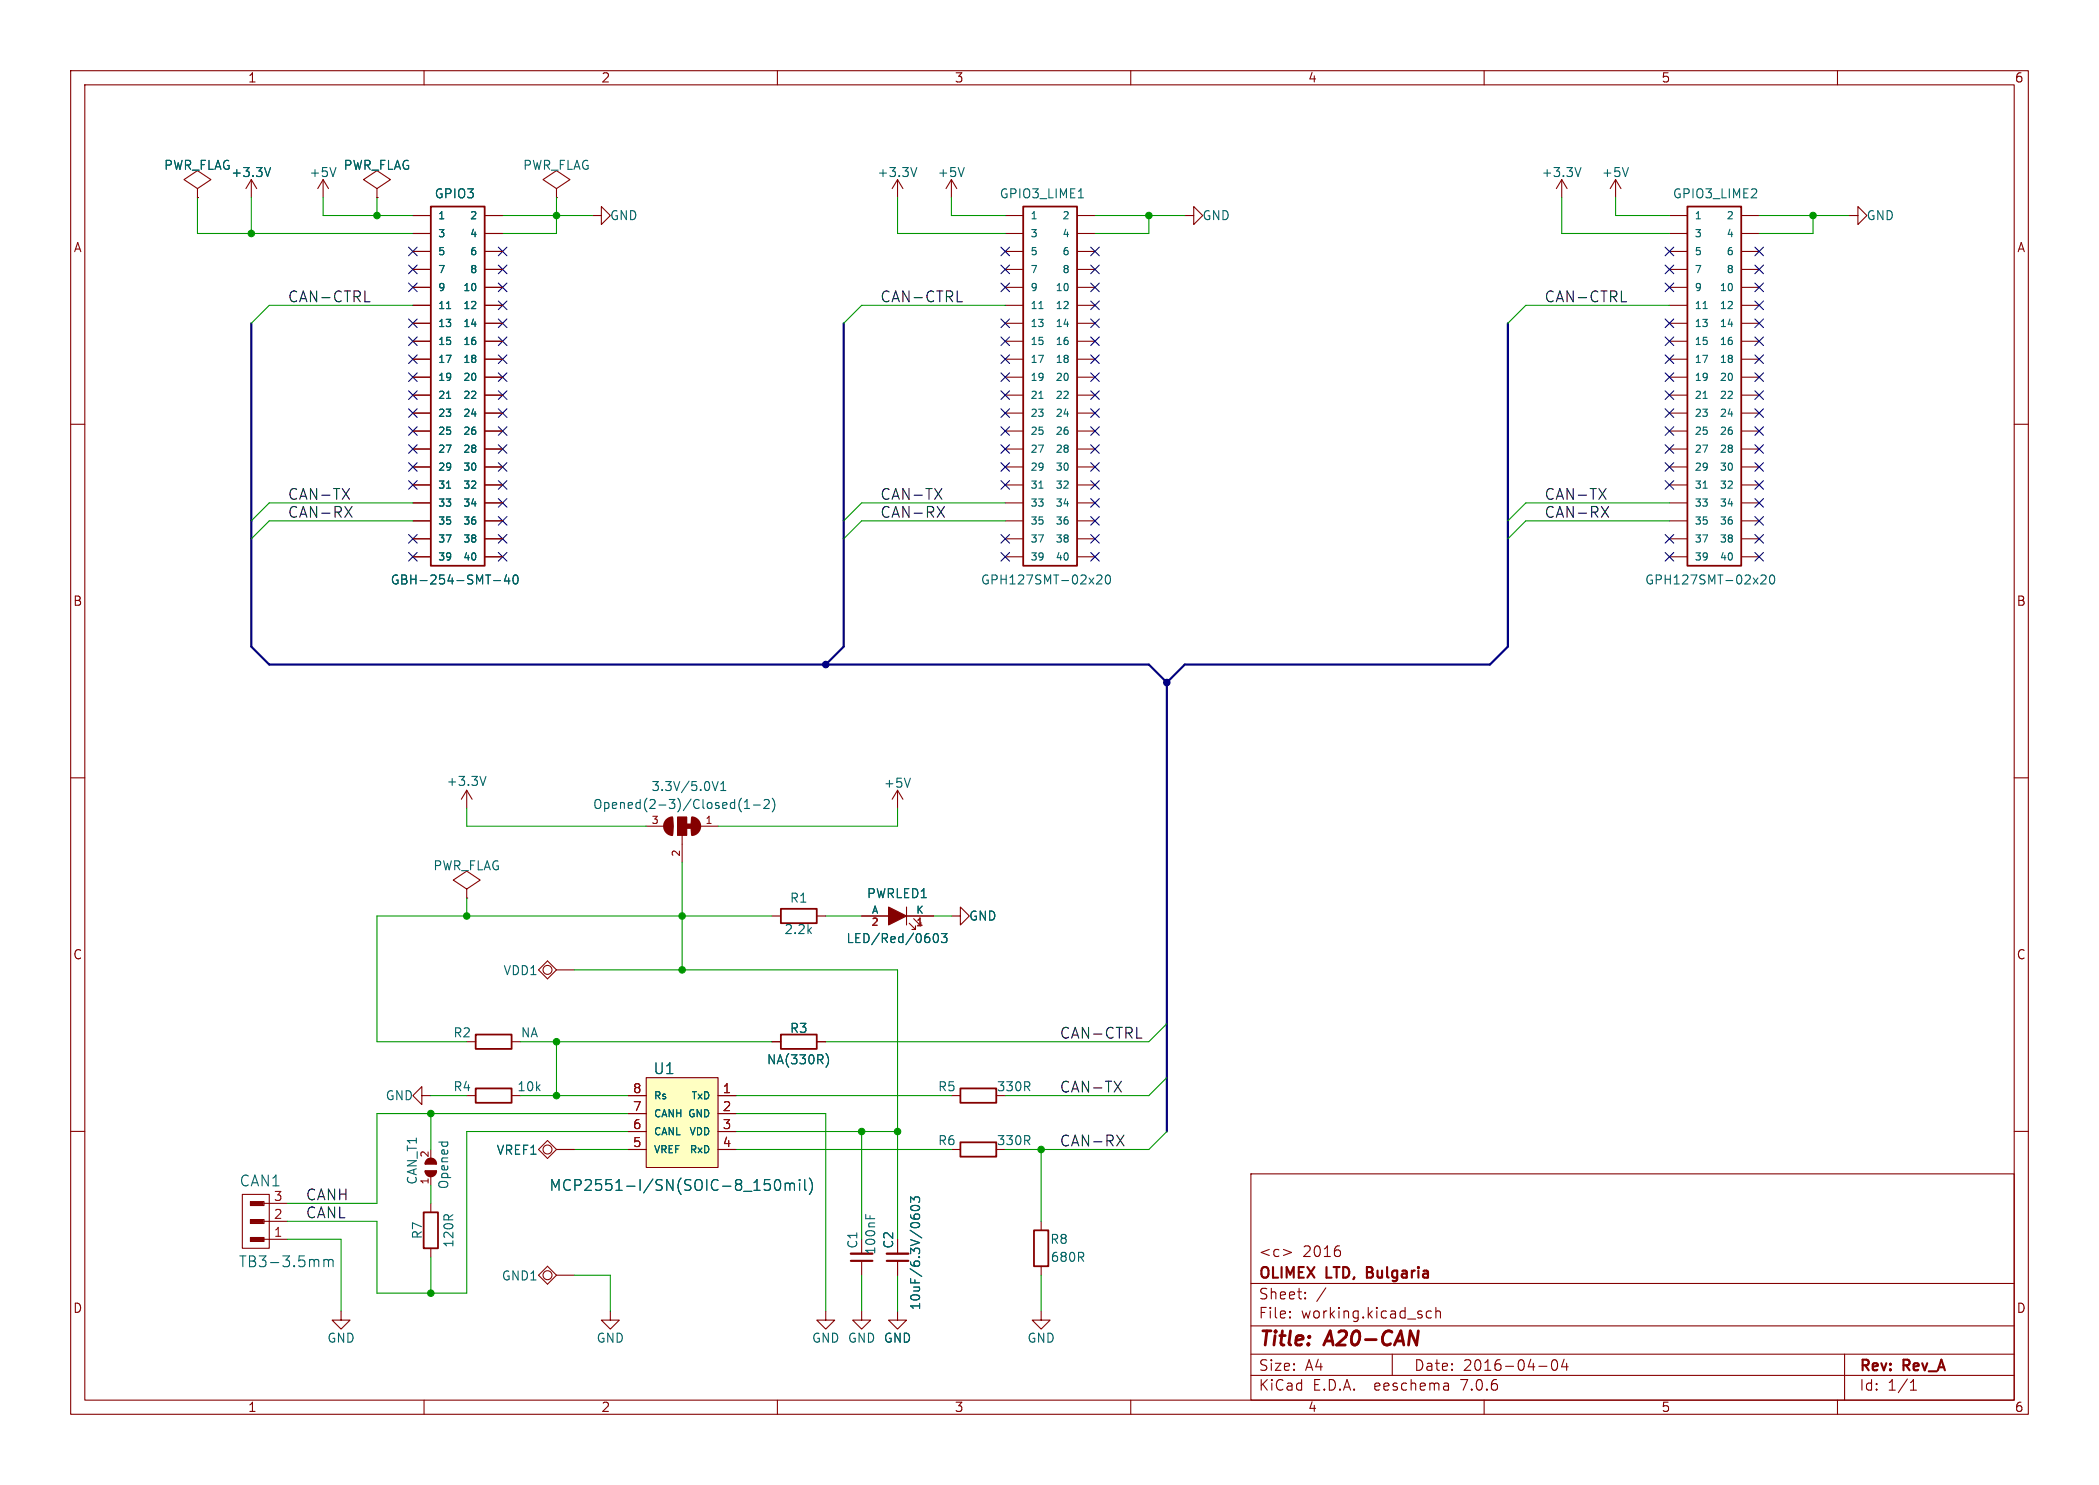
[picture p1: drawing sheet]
<svg xmlns="http://www.w3.org/2000/svg" width="297mm" height="210mm" viewBox="0 0 297 210" stroke-linecap="round" stroke-linejoin="round" font-family="sans-serif">
<g fill="none" stroke="#840000" stroke-width=".15">
<path d="M10 10h277v190h-277zM12 12h273v186h-273zM60 10v2M110 10v2M160 10v2M210 10v2M260 10v2M27.9 26.7l1.9-1.3-1.9-1.3-1.9 1.3 1.9 1.3v1.2M27.9 27.9h.1M35.6 25.4l.7 1.3M35.6 25.4v2.5M35.6 25.4l-.8 1.3"/>
<path d="M45.7 25.4l-.7 1.3M45.7 25.4v2.5M45.7 25.4l.8 1.3M53.3 26.7l1.9-1.3-1.9-1.3-1.9 1.3 1.9 1.3v1.2M53.3 27.9h.1M58.4 30.5h2.5M58.4 33h2.5M58.4 35.6h2.5M58.4 38.1h2.5M68.6 30.5h2.5M68.6 33h2.5M68.6 35.6h2.5"/>
<path d="M68.6 38.1h2.5M78.7 26.7l1.9-1.3-1.9-1.3-1.9 1.3 1.9 1.3v1.2M78.7 27.9h.1M83.8 30.5h1.3v1.3l1.3-1.3-1.3-1.3v1.3M127 25.4l.8 1.3M127 25.4v2.5M127 25.4l-.8 1.3M134.6 25.4l-.7 1.3M134.6 25.4v2.5M134.6 25.4l.8 1.3M142.2 30.5h2.5M142.2 33h2.5"/>
<path d="M142.2 35.6h2.5M142.2 38.1h2.5M152.5 30.5h2.4M152.5 33h2.4M152.5 35.6h2.4M152.5 38.1h2.4M167.6 30.5h1.3v1.3l1.3-1.3-1.3-1.3v1.3M221 25.4l.7 1.3M221 25.4v2.5M221 25.4l-.8 1.3M228.6 25.4l-.8 1.3M228.6 25.4v2.5"/>
<path d="M228.6 25.4l.8 1.3M236.2 30.5h2.5M236.2 33h2.5M236.2 35.6h2.5M236.2 38.1h2.5M246.4 30.5h2.5M246.4 33h2.5M246.4 35.6h2.5M246.4 38.1h2.5M261.6 30.5h1.3v1.3l1.3-1.3-1.3-1.3v1.3M10 60h2M58.4 40.6h2.5"/>
<path d="M58.4 43.2h2.5M58.4 45.7h2.5M58.4 48.3h2.5M58.4 50.8h2.5M58.4 53.3h2.5M58.4 55.9h2.5M58.4 58.4h2.5M68.6 40.6h2.5M68.6 43.2h2.5M68.6 45.7h2.5M68.6 48.3h2.5M68.6 50.8h2.5"/>
<path d="M68.6 53.3h2.5M68.6 55.9h2.5M68.6 58.4h2.5M142.2 40.6h2.5M142.2 43.2h2.5M142.2 45.7h2.5M142.2 48.3h2.5M142.2 50.8h2.5M142.2 53.3h2.5M142.2 55.9h2.5M142.2 58.4h2.5M152.5 40.6h2.4"/>
<path d="M152.5 43.2h2.4M152.5 45.7h2.4M152.5 48.3h2.4M152.5 50.8h2.4M152.5 53.3h2.4M152.5 55.9h2.4M152.5 58.4h2.4M236.2 40.6h2.5M236.2 43.2h2.5M236.2 45.7h2.5M236.2 48.3h2.5M236.2 50.8h2.5"/>
<path d="M236.2 53.3h2.5M236.2 55.9h2.5M236.2 58.4h2.5M246.4 40.6h2.5M246.4 43.2h2.5M246.4 45.7h2.5M246.4 48.3h2.5M246.4 50.8h2.5M246.4 53.3h2.5M246.4 55.9h2.5M246.4 58.4h2.5M285 60h2"/>
<path d="M58.4 61h2.5M58.4 63.5h2.5M58.4 66h2.5M58.4 68.6h2.5M58.4 71.1h2.5M58.4 73.7h2.5M58.4 76.2h2.5M58.4 78.7h2.5M68.6 61h2.5M68.6 63.5h2.5M68.6 66h2.5M68.6 68.6h2.5"/>
<path d="M68.6 71.1h2.5M68.6 73.7h2.5M68.6 76.2h2.5M68.6 78.7h2.5M142.2 61h2.5M142.2 63.5h2.5M142.2 66h2.5M142.2 68.6h2.5M142.2 71.1h2.5M142.2 73.7h2.5M142.2 76.2h2.5M142.2 78.7h2.5"/>
<path d="M152.5 61h2.4M152.5 63.5h2.4M152.5 66h2.4M152.5 68.6h2.4M152.5 71.1h2.4M152.5 73.7h2.4M152.5 76.2h2.4M152.5 78.7h2.4M236.2 61h2.5M236.2 63.5h2.5M236.2 66h2.5M236.2 68.6h2.5"/>
<path d="M236.2 71.1h2.5M236.2 73.7h2.5M236.2 76.2h2.5M236.2 78.7h2.5M246.4 61h2.5M246.4 63.5h2.5M246.4 66h2.5M246.4 68.6h2.5M246.4 71.1h2.5M246.4 73.7h2.5M246.4 76.2h2.5M246.4 78.7h2.5"/>
<path d="M10 110h2M66 111.8l.8 1.2M66 111.8v2.5M66 111.8l-.7 1.2M91.4 116.8h2.6M95.9 115.6v2.5h1.3v-2.5M96.5 118.1v3.8M99.1 116.8h2.5M127 111.8v2.5M127 111.8l-.8 1.2M127 111.8l.8 1.2M285 110h2"/>
<path d="M66 125.7l1.9-1.2-1.9-1.3-1.9 1.3 1.9 1.2v1.3M66 127h.1M77.5 135.9l1.2 1.3-1.2 1.2-1.3-1.2zM78.7 137.2h2.6M109.2 129.5h1.3M115.6 129.5h1.2M121.9 129.5h3.8M128.3 129.5h3.8M128.3 128.3v2.5M128.7 130.6l.8 .8v-.5M129 131.4h.5M134.6 129.5h1.3v-1.2l1.3 1.2-1.3 1.3v-1.3"/>
<path d="M10 160h2M59.7 154.9v1.3l-1.3-1.3 1.3-1.2v1.2h1.3M66 154.9h1.3M66 147.3h1.3M72.4 154.9h1.3M72.4 147.3h1.3M88.9 154.9h2.5M88.9 157.5h2.5M91.4 152.4h10.2v12.7h-10.2zM101.6 154.9h2.5M101.6 157.5h2.5M109.2 147.3h1.3"/>
<path d="M115.6 147.3h1.2M134.6 154.9h1.3M285 160h2M34.3 168.9h3.8v7.6h-3.8zM35.4 169.9h2v.6h-2zM35.4 172.5h2v.5h-2zM35.4 175h2v.6h-2zM35.5 170h1.7v.4h-1.7zM35.5 172.6h1.7v.3h-1.7zM35.5 170.1h1.6v.2h-1.6zM35.5 172.6h1.6v.2h-1.6zM35.5 170.1h1.6v.1h-1.6z"/>
<path d="M35.5 172.7h1.6v.1h-1.6zM35.5 175.1h1.8v.4h-1.8zM35.5 175.2h1.7v.1h-1.7zM35.6 175.2h1.6v.2h-1.6zM37.3 170.2h3.3M37.3 172.7h3.3M37.3 175.3h3.3M61 162.6v1.2M61 166.4v1.2M61 170.2v1.3M61 176.5v1.3M76.2 162.6l1.3-1.3 1.2 1.3-1.2 1.2z"/>
<path d="M78.7 162.6h2.6M88.9 162.6h2.5M88.9 160h2.5M101.6 162.6h2.5M101.6 160h2.5M121.9 175.3v2M121.9 178.4v1.9M127 175.3v2M127 178.4v1.9M134.6 162.6h1.3M147.3 172.7v1.3M147.3 179.1v1.2"/>
<path d="M177 166h108v32h-108zM181.6 176.7l1.1 .4-1.1 .5M189.5 176.8l.2 .3v.3l-.2 .2M48.3 185.4v1.3h1.2l-1.2 1.3-1.3-1.3h1.3M60 198v2M76.2 180.3l1.3-1.2 1.2 1.2-1.2 1.3zM78.7 180.3h2.6M86.4 185.4v1.3h1.2l-1.2 1.3-1.3-1.3h1.3M110 198v2M116.8 185.4v1.3h1.3l-1.3 1.3-1.2-1.3h1.2M121.9 185.4v1.3h1.3l-1.3 1.3-1.3-1.3h1.3M127 185.4v1.3h1.3l-1.3 1.3-1.3-1.3h1.3"/>
<path d="M147.3 185.4v1.3h1.3l-1.3 1.3-1.3-1.3h1.3M160 198v2M177 194.5h108M177 191.5h108M177 187.5h108M177 181.5h108M182.5 186.3h.1l-.1 .1M182.5 186.3v.1M182.5 185.5v.1M182.5 185.5h.1l-.1 .1M184.7 183.6v.1M184.7 183.6h-.1l.1 .1"/>
<path d="M184.7 182.8v.1M184.7 182.8h-.1l.1 .1M187.6 182.1l-1.3 2M197 191.5v3M202.5 185.5l-.4-.1-.3 .3v.4l.2 .2 .1 .1 .4-.1M203.2 185.5a.37 .37 0 0 1 .6 .1v.8M203.2 184.9v1.5M204.9 195.7l.1 .9M205 196.5l-.2 .1M205 196h-.2M210 198v2M217.7 193.2h1.2"/>
<path d="M219.7 192.4a.36 .36 0 0 1 .3-.1 .36 .36 0 0 1 .3 .3 .77 .77 0 0 1-.4 1.2 .91 .91 0 0 1-.2-1.4zM221.3 192.2l-.3 1.1h.9M221.7 192.8v1M260 198v2M261 191.5v6.5M270.3 196.6h.9M270.3 195.5l.4-.4v1.5"/>
<circle cx="77.5" cy="137.2" r=".63"/>
<circle cx="77.5" cy="162.6" r=".63"/>
<circle cx="77.5" cy="180.3" r=".63"/>
</g>
<path d="M120.4 178.3h3M125.5 178.3h3M193.4 179.9h.5M193.9 179.2h-.5v1.5h.6" fill="none" stroke="#840000" stroke-width=".3"/>
<g fill="none" stroke="#840000" stroke-width=".25">
<path d="M61 29.2h7.6v50.8h-7.6zM144.8 29.2h7.6v50.8h-7.6zM238.8 29.2h7.6v50.8h-7.6zM95.1 115.7v2.3M97.9 115.7v2.3M110.5 128.5h5.1v2.1h-5.1zM67.3 153.9h5.1v2.1h-5.1zM67.3 146.3h5.1v2h-5.1zM110.5 146.3h5.1v2h-5.1zM135.9 153.9h5.1v2.1h-5.1zM59.9 171.5h2.1v5h-2.1zM60.2 165.6h1.5a.76 .76 0 0 1-.7 .8 .76 .76 0 0 1-.8-.8z"/>
<path d="M60.2 165.7h1.4M60.2 164.5h1.4M60.3 165.9h1.3M60.3 164.3h1.3M60.4 164.1a.76 .76 0 0 1 .8-.2 .76 .76 0 0 1 .5 .7h-1.5zM60.5 166.1h1M60.5 166h1M60.5 164.2h1M60.5 164.1h.8M60.6 166.2h.6M60.6 164h.7M135.9 161.5h5.1v2.1h-5.1z"/>
<path d="M146.3 174h2v5.1h-2z"/>
</g>
<g fill="none" stroke="#006464" stroke-width=".15">
<path d="M38.3 23.7l-.4 1.3M47.5 23.7l-.4 1.3M129.7 23.7l-.4 1.3M136.4 23.7l-.4 1.3M152.6 28h.7M223.7 23.7l-.4 1.3M230.4 23.7l-.4 1.3M63.2 43.6h.6M63.2 56.3h.6M147 43.6h.6M147 56.3h.6M241 43.6h.6"/>
<path d="M241 56.3h.6M63.2 69h.6M147 69h.6M241 69h.6M69.9 82.1h.9M71.7 81.3l-.3 .9h.8M72 81.7v.9M72.8 81.4l.1-.1a.68 .68 0 0 1 .3 1.2l-.2 .1a.69 .69 0 0 1-.3-1.2zM155.2 81.4l.2-.1h.3l.2 .1v.3v.2l-.8 .7h.8M156.6 81.4l.1-.1a.68 .68 0 0 1 .3 1.2l-.2 .1a.69 .69 0 0 1-.3-1.2zM249.2 81.4l.2-.1h.3l.1 .1 .1 .3-.1 .2-.7 .7h.8M250.5 81.4l.2-.1a.68 .68 0 0 1 .3 1.2l-.2 .1a.69 .69 0 0 1-.3-1.2z"/>
<path d="M68.8 109.8l-.5 1.3M100.8 110.5l.4 1.3 .4-1.3M102 111.8h.7M102 110.9l.3-.4v1.3M104.9 112.9a1.46 1.46 0 0 0 0 1.9M105.3 114.3h.8M105.3 113.4l.4-.3v1.2M106.6 113.9h1M108.1 113.2l.2-.1h.3l.2 .1v.2v.2l-.7 .7h.7M109.3 112.9a1.46 1.46 0 0 1 0 1.9M128.8 110.1l-.4 1.2M132.2 132.1l.2-.1a.69 .69 0 0 1 .3 1.2l-.2 .1a.69 .69 0 0 1-.3-1.2z"/>
<path d="M133.2 132h.8l-.4 .5 .3 .1v.6l-.2 .1h-.3l-.2-.1M116.9 149a1.46 1.46 0 0 1 0 1.9M45.8 178.3a.38 .38 0 0 1 .7 0M45.8 178.1v1M46.5 178.3l.2-.2 .4 .1v.9M46.5 178.3v.8M108.2 166.8h.7M108.3 167.4h.4l.3 .3v.3l-.1 .3h-.6M109.8 166.9a.36 .36 0 0 1 .6 .2 .79 .79 0 0 1-.5 1.2 1.01 1.01 0 0 1-.1-1.4zM111.1 167.3v1M111.1 167.5a.38 .38 0 0 1 .7 0M111.8 167.5l.2-.2 .3 .1 .1 .9"/>
<path d="M111.8 167.5v.8M113.1 166.8v.2M113.1 167.3v1M113.1 166.8v.1v.1M113.1 166.8l.1 .1-.1 .1M113.9 166.8v1.3l.2 .2M114.5 166.6a1.75 1.75 0 0 1 0 2.3M122.5 171.7v.6M123.1 171.9v.4M128.8 170v-.7l.5 .4 .2-.4h.5l.1 .2v.4l-.1 .1M128.8 171.8a.45 .45 0 0 0 .4 .5M128.9 170.7a.84 .84 0 0 1 1.2 .1 .68 .68 0 0 1-1.1 .3l-.2-.2z"/>
<path d="M129.4 172.3l-.1-.4 .3-.2h.3l.2 .1v.5"/>
</g>
<path d="M96.5 116.8h1.9" fill="none" stroke="#840000" stroke-width=".76"/>
<g fill="#840000" stroke="#840000" stroke-width=".25">
<path d="M94.3 115.9l.4-.2 .4-.1 .1 1.2-.1 1.3a1.27 1.27 0 0 1-1.1-.8 1.27 1.27 0 0 1 .3-1.4z"/>
<path d="M97.9 115.6a1.27 1.27 0 0 1 1.2 1.2 1.27 1.27 0 0 1-1.2 1.3l-.1-1.3z"/>
</g>
<g fill="#840000" stroke="#840000" stroke-width=".15">
<path d="M95.9 115.6h1.3v2.5h-1.3z"/>
<path d="M125.7 128.3l2.6 1.2-2.6 1.3z"/>
</g>
<path d="M120.4 177.3h3M125.5 177.3h3" fill="none" stroke="#840000" stroke-width=".33"/>
<path d="M91.4 152.4h10.2v12.7h-10.2z" fill="#ffffc2" stroke="#ffffc2" stroke-width=".14"/>
<g fill="none" stroke="#0f0f0f" stroke-width=".15">
<path d="M51.6 42.7h.8M135.4 42.7h.8M229.4 42.7h.8M48.4 69.1l1 1.5M48.8 71.6l1 1.6M49.4 69.1l-1 1.5M49.8 71.6l-1 1.6M132.3 69.1l1 1.5M132.6 71.6l1 1.6M133.3 69.1l-1 1.5M133.6 71.6l-1 1.6M226.2 69.1l1 1.5"/>
<path d="M226.6 71.6l1 1.6M227.2 69.1l-1 1.5M227.6 71.6l-1 1.6M157.7 152.9l1 1.5M158.7 152.9l-1 1.5M160.8 146.8h.8M158 160.5l1 1.6M159 160.5l-1 1.6"/>
</g>
<path d="M35.6 45.7v45.7l2.5 2.6h124.5l2.5 2.5M119.4 45.7v45.7l-2.6 2.6M213.4 45.7v45.7l-2.6 2.6h-43.2l-2.5 2.5M165.1 96.5v63.5" fill="none" stroke="#000084" stroke-width=".3"/>
<g fill="none" stroke="#009600" stroke-width=".15">
<path d="M27.9 27.9v5.1h30.5M35.6 27.9v5.1M45.7 27.9v2.6h12.7M53.3 27.9v2.6M71.1 30.5h12.7M78.7 27.9v5.1h-7.6M127 27.9v5.1h15.2M134.6 27.9v2.6h7.6M154.9 30.5h12.7M162.6 30.5v2.5h-7.7M221 27.9v5.1h15.2M228.6 27.9v2.6h7.6"/>
<path d="M248.9 30.5h12.7M256.5 30.5v2.5h-7.6M58.4 43.2h-20.3l-2.5 2.5M142.2 43.2h-20.3l-2.5 2.5M236.2 43.2h-20.3l-2.5 2.5M58.4 73.7h-20.3l-2.5 2.5M58.4 71.1h-20.3l-2.5 2.6M142.2 73.7h-20.3l-2.5 2.5M142.2 71.1h-20.3l-2.5 2.6M236.2 73.7h-20.3l-2.5 2.5M236.2 71.1h-20.3l-2.5 2.6M66 114.3v2.5h25.4"/>
<path d="M127 114.3v2.5h-25.4M66 127v2.5M81.3 137.2h45.7v38.1M96.5 121.9v15.3M109.2 129.5h-55.9v17.8h12.7M116.8 129.5h5.1M132.1 129.5h2.5M61 154.9h5M61 157.5v5.1M73.7 147.3h35.5M73.7 154.9h15.2M78.7 147.3v7.6"/>
<path d="M88.9 157.5h-35.6v12.7h-12.7M104.1 154.9h30.5M104.1 157.5h12.7v27.9M165.1 144.8l-2.5 2.5h-45.8M165.1 152.4l-2.5 2.5h-20.4M40.6 175.3h7.7v10.1M61 167.6v2.6M61 177.8v5.1M81.3 162.6h7.6M88.9 160h-22.9v22.9h-12.7v-10.2h-12.7M104.1 162.6h30.5M104.1 160h22.9"/>
<path d="M121.9 160v15.3M147.3 162.6v10.1M165.1 160l-2.5 2.6h-20.4M81.3 180.3h5.1v5.1M121.9 180.3v5.1M127 180.3v5.1M147.3 180.3v5.1"/>
</g>
<g fill="none" stroke="#000084" stroke-width=".15">
<path d="M57.8 37.5l1.2 1.2M57.8 35l1.2 1.2M59 37.5l-1.2 1.2M59 35l-1.2 1.2M70.5 35l1.2 1.2M70.5 37.5l1.2 1.2M71.7 35l-1.2 1.2M71.7 37.5l-1.2 1.2M141.6 35l1.2 1.2M141.6 37.5l1.2 1.2M142.8 35l-1.2 1.2M142.8 37.5l-1.2 1.2"/>
<path d="M154.3 35l1.2 1.2M154.3 37.5l1.2 1.2M155.5 35l-1.2 1.2M155.5 37.5l-1.2 1.2M235.6 35l1.2 1.2M235.6 37.5l1.2 1.2M236.8 35l-1.2 1.2M236.8 37.5l-1.2 1.2M248.3 35l1.2 1.2M248.3 37.5l1.2 1.2M249.5 35l-1.2 1.2M249.5 37.5l-1.2 1.2"/>
<path d="M57.8 57.8l1.2 1.2M57.8 55.3l1.2 1.2M57.8 40l1.2 1.2M57.8 45.1l1.2 1.2M57.8 52.7l1.2 1.2M57.8 47.7l1.2 1.2M57.8 50.2l1.2 1.2M59 52.7l-1.2 1.2M59 50.2l-1.2 1.2M59 57.8l-1.2 1.2M59 55.3l-1.2 1.2M59 40l-1.2 1.2"/>
<path d="M59 45.1l-1.2 1.2M59 47.7l-1.2 1.2M70.5 50.2l1.2 1.2M70.5 47.7l1.2 1.2M70.5 40l1.2 1.2M70.5 45.1l1.2 1.2M70.5 52.7l1.2 1.2M70.5 42.6l1.2 1.2M70.5 55.3l1.2 1.2M70.5 57.8l1.2 1.2M71.7 40l-1.2 1.2M71.7 45.1l-1.2 1.2"/>
<path d="M71.7 52.7l-1.2 1.2M71.7 47.7l-1.2 1.2M71.7 42.6l-1.2 1.2M71.7 50.2l-1.2 1.2M71.7 55.3l-1.2 1.2M71.7 57.8l-1.2 1.2M141.6 47.7l1.2 1.2M141.6 45.1l1.2 1.2M141.6 40l1.2 1.2M141.6 55.3l1.2 1.2M141.6 57.8l1.2 1.2M141.6 50.2l1.2 1.2"/>
<path d="M141.6 52.7l1.2 1.2M142.8 47.7l-1.2 1.2M142.8 45.1l-1.2 1.2M142.8 40l-1.2 1.2M142.8 52.7l-1.2 1.2M142.8 55.3l-1.2 1.2M142.8 57.8l-1.2 1.2M142.8 50.2l-1.2 1.2M154.3 47.7l1.2 1.2M154.3 50.2l1.2 1.2M154.3 40l1.2 1.2M154.3 42.6l1.2 1.2"/>
<path d="M154.3 45.1l1.2 1.2M154.3 55.3l1.2 1.2M154.3 52.7l1.2 1.2M154.3 57.8l1.2 1.2M155.5 50.2l-1.2 1.2M155.5 40l-1.2 1.2M155.5 42.6l-1.2 1.2M155.5 45.1l-1.2 1.2M155.5 47.7l-1.2 1.2M155.5 52.7l-1.2 1.2M155.5 55.3l-1.2 1.2M155.5 57.8l-1.2 1.2"/>
<path d="M235.6 50.2l1.2 1.2M235.6 47.7l1.2 1.2M235.6 57.8l1.2 1.2M235.6 55.3l1.2 1.2M235.6 52.7l1.2 1.2M235.6 45.1l1.2 1.2M235.6 40l1.2 1.2M236.8 47.7l-1.2 1.2M236.8 52.7l-1.2 1.2M236.8 55.3l-1.2 1.2M236.8 50.2l-1.2 1.2M236.8 57.8l-1.2 1.2"/>
<path d="M236.8 45.1l-1.2 1.2M236.8 40l-1.2 1.2M248.3 47.7l1.2 1.2M248.3 40l1.2 1.2M248.3 42.6l1.2 1.2M248.3 45.1l1.2 1.2M248.3 57.8l1.2 1.2M248.3 55.3l1.2 1.2M248.3 52.7l1.2 1.2M248.3 50.2l1.2 1.2M249.5 55.3l-1.2 1.2M249.5 47.7l-1.2 1.2"/>
<path d="M249.5 52.7l-1.2 1.2M249.5 50.2l-1.2 1.2M249.5 40l-1.2 1.2M249.5 42.6l-1.2 1.2M249.5 45.1l-1.2 1.2M249.5 57.8l-1.2 1.2M57.8 75.6l1.2 1.2M57.8 65.4l1.2 1.2M57.8 60.4l1.2 1.2M57.8 62.9l1.2 1.2M57.8 68l1.2 1.2M57.8 78.1l1.2 1.2"/>
<path d="M59 75.6l-1.2 1.2M59 65.4l-1.2 1.2M59 60.4l-1.2 1.2M59 62.9l-1.2 1.2M59 68l-1.2 1.2M59 78.1l-1.2 1.2M70.5 78.1l1.2 1.2M70.5 60.4l1.2 1.2M70.5 65.4l1.2 1.2M70.5 62.9l1.2 1.2M70.5 73.1l1.2 1.2M70.5 68l1.2 1.2"/>
<path d="M70.5 70.5l1.2 1.2M70.5 75.6l1.2 1.2M71.7 62.9l-1.2 1.2M71.7 78.1l-1.2 1.2M71.7 60.4l-1.2 1.2M71.7 73.1l-1.2 1.2M71.7 68l-1.2 1.2M71.7 65.4l-1.2 1.2M71.7 70.5l-1.2 1.2M71.7 75.6l-1.2 1.2M141.6 60.4l1.2 1.2M141.6 62.9l1.2 1.2"/>
<path d="M141.6 75.6l1.2 1.2M141.6 65.4l1.2 1.2M141.6 68l1.2 1.2M141.6 78.1l1.2 1.2M142.8 62.9l-1.2 1.2M142.8 60.4l-1.2 1.2M142.8 75.6l-1.2 1.2M142.8 65.4l-1.2 1.2M142.8 68l-1.2 1.2M142.8 78.1l-1.2 1.2M154.3 60.4l1.2 1.2M154.3 68l1.2 1.2"/>
<path d="M154.3 70.5l1.2 1.2M154.3 65.4l1.2 1.2M154.3 62.9l1.2 1.2M154.3 73.1l1.2 1.2M154.3 75.6l1.2 1.2M154.3 78.1l1.2 1.2M155.5 68l-1.2 1.2M155.5 70.5l-1.2 1.2M155.5 65.4l-1.2 1.2M155.5 62.9l-1.2 1.2M155.5 73.1l-1.2 1.2M155.5 75.6l-1.2 1.2"/>
<path d="M155.5 60.4l-1.2 1.2M155.5 78.1l-1.2 1.2M235.6 65.4l1.2 1.2M235.6 68l1.2 1.2M235.6 60.4l1.2 1.2M235.6 75.6l1.2 1.2M235.6 62.9l1.2 1.2M235.6 78.1l1.2 1.2M236.8 75.6l-1.2 1.2M236.8 68l-1.2 1.2M236.8 60.4l-1.2 1.2M236.8 65.4l-1.2 1.2"/>
<path d="M236.8 62.9l-1.2 1.2M236.8 78.1l-1.2 1.2M248.3 70.5l1.2 1.2M248.3 68l1.2 1.2M248.3 75.6l1.2 1.2M248.3 62.9l1.2 1.2M248.3 73.1l1.2 1.2M248.3 60.4l1.2 1.2M248.3 65.4l1.2 1.2M248.3 78.1l1.2 1.2M249.5 70.5l-1.2 1.2M249.5 68l-1.2 1.2"/>
<path d="M249.5 75.6l-1.2 1.2M249.5 62.9l-1.2 1.2M249.5 73.1l-1.2 1.2M249.5 60.4l-1.2 1.2M249.5 65.4l-1.2 1.2M249.5 78.1l-1.2 1.2"/>
</g>
<g fill="#009600" stroke="#009600" stroke-width=".15">
<circle cx="256.5" cy="30.5" r=".46"/>
<circle cx="162.6" cy="30.5" r=".46"/>
<circle cx="147.3" cy="162.6" r=".46"/>
<circle cx="127" cy="160" r=".46"/>
<circle cx="66" cy="129.5" r=".46"/>
<circle cx="35.6" cy="33" r=".46"/>
<circle cx="53.3" cy="30.5" r=".46"/>
<circle cx="78.7" cy="30.5" r=".46"/>
<circle cx="61" cy="182.9" r=".46"/>
<circle cx="78.7" cy="154.9" r=".46"/>
<circle cx="61" cy="157.5" r=".46"/>
<circle cx="78.7" cy="147.3" r=".46"/>
<circle cx="96.5" cy="137.2" r=".46"/>
<circle cx="96.5" cy="129.5" r=".46"/>
<circle cx="121.9" cy="160" r=".46"/>
</g>
<g fill="#000084" stroke="#000084" stroke-width=".15">
<circle cx="165.1" cy="96.5" r=".46"/>
<circle cx="116.8" cy="94" r=".46"/>
</g>
<g font-size="2.8" fill="#840000">
<text x="178" y="190.9">Title:</text>
<text x="187.7" y="190.9">A20-CAN</text>
</g>
<g font-size="2.1" fill="#0f0f0f">
<text x="40.6" y="42.9">CAN-CTRL</text>
<text x="124.5" y="42.9">CAN-CTRL</text>
<text x="218.4" y="42.9">CAN-CTRL</text>
<text x="40.6" y="70.8">CAN-TX</text>
<text x="124.5" y="70.8">CAN-TX</text>
<text x="218.4" y="70.8">CAN-TX</text>
<text x="40.6" y="73.3">CAN-RX</text>
<text x="124.5" y="73.3">CAN-RX</text>
<text x="218.4" y="73.3">CAN-RX</text>
<text x="149.9" y="147">CAN-CTRL</text>
<text x="149.9" y="154.6">CAN-TX</text>
<text x="149.9" y="162.2">CAN-RX</text>
<text x="43.2" y="169.9">CANH</text>
<text x="43.2" y="172.4">CANL</text>
</g>
<g font-size="2.1" fill="#006464">
<text x="92.4" y="152.1">U1</text>
<text x="33.8" y="168">CAN1</text>
<text x="77.6" y="168.6">MCP2551-I/SN(SOIC-8_150mil)</text>
<text x="33.7" y="179.4">TB3-3.5mm</text>
</g>
<g font-size="2.1" fill="#840000">
<text x="178" y="178">&lt;c&gt;</text>
<text x="184.3" y="178">2016</text>
<text x="178" y="184">Sheet:</text>
<text x="178" y="181.2">OLIMEX</text>
<text x="187.7" y="181.2">LTD,</text>
<text x="194.1" y="181.2">Bulgaria</text>
<text x="178" y="186.7">File:</text>
<text x="184.1" y="186.7">working.kicad_sch</text>
<text x="178" y="196.9">KiCad</text>
<text x="178" y="194.1">Size:</text>
<text x="184.7" y="194.1">A4</text>
<text x="185.7" y="196.9">E.D.A.</text>
<text x="194.6" y="196.9">eeschema</text>
<text x="200" y="194.1">Date:</text>
<text x="207" y="196.9">7.0.6</text>
<text x="207" y="194.1">2016-04-04</text>
<text x="263" y="194.3">Rev:</text>
<text x="263" y="196.9">Id:</text>
<text x="267.1" y="196.9">1/1</text>
<text x="269.4" y="194.3">Rev_A</text>
</g>
<g font-size="1.8" fill="#840000">
<text x="35" y="11.9">1</text>
<text x="85" y="11.9">2</text>
<text x="135" y="11.9">3</text>
<text x="185" y="11.9">4</text>
<text x="235" y="11.9">5</text>
<text x="285" y="11.9">6</text>
<text x="10.3" y="35.9">A</text>
<text x="285.3" y="35.9">A</text>
<text x="10.3" y="85.9">B</text>
<text x="285.3" y="85.9">B</text>
<text x="10.3" y="135.9">C</text>
<text x="285.3" y="135.9">C</text>
<text x="10.3" y="185.9">D</text>
<text x="285.3" y="185.9">D</text>
<text x="35" y="199.9">1</text>
<text x="85" y="199.9">2</text>
<text x="135" y="199.9">3</text>
<text x="185" y="199.9">4</text>
<text x="235" y="199.9">5</text>
<text x="285" y="199.9">6</text>
</g>
<g font-size="1.8" fill="#006464">
<text x="23.1" y="24.2">PWR_FLAG</text>
<text x="32.6" y="25.2">+3.3V</text>
<text x="43.7" y="25.2">+5V</text>
<text x="48.5" y="24.2">PWR_FLAG</text>
<text x="61.4" y="28.3">GPIO3</text>
<text x="73.9" y="24.2">PWR_FLAG</text>
<text x="124.1" y="25.2">+3.3V</text>
<text x="132.6" y="25.2">+5V</text>
<text x="141.4" y="28.3">GPIO3_LIME1</text>
<text x="218" y="25.2">+3.3V</text>
<text x="226.6" y="25.2">+5V</text>
<text x="236.6" y="28.3">GPIO3_LIME2</text>
<text x="86.2" y="31.3">GND</text>
<text x="170" y="31.3">GND</text>
<text x="264" y="31.3">GND</text>
<text x="55.2" y="82.9">GBH-254-SMT-40</text>
<text x="138.7" y="82.9">GPH127SMT-02x20</text>
<text x="232.7" y="82.9">GPH127SMT-02x20</text>
<text x="63.1" y="111.4">+3.3V</text>
<text x="92.1" y="112.1">3.3V/5.0V1</text>
<text x="125" y="111.6">+5V</text>
<text x="83.8" y="114.6">Opened(2-3)/Closed(1-2)</text>
<text x="61.2" y="123.3">PWR_FLAG</text>
<text x="111.7" y="127.9">R1</text>
<text x="122.6" y="127.2">PWRLED1</text>
<text x="137" y="130.4">GND</text>
<text x="110.9" y="132.3">2.2k</text>
<text x="119.7" y="133.6">LED/Red/0603</text>
<text x="71.1" y="138.1">VDD1</text>
<text x="64.1" y="146.9">R2</text>
<text x="73.6" y="146.9">NA</text>
<text x="111.7" y="146.3">R3</text>
<text x="54.5" y="155.8">GND</text>
<text x="64.1" y="154.5">R4</text>
<text x="73.1" y="154.5">10k</text>
<text x="108.4" y="150.7">NA(330R)</text>
<text x="132.6" y="154.5">R5</text>
<text x="141" y="154.5">330R</text>
<text x="59.2" y="167.6" transform="rotate(-90 59.2 167.6)">CAN_T1</text>
<text x="70.2" y="163.5">VREF1</text>
<text x="132.6" y="162.2">R6</text>
<text x="141" y="162.2">330R</text>
<text x="63.6" y="168.3" transform="rotate(-90 63.6 168.3)">Opened</text>
<text x="59.9" y="175.3" transform="rotate(-90 59.9 175.3)">R7</text>
<text x="64.4" y="176.5" transform="rotate(-90 64.4 176.5)">120R</text>
<text x="121.5" y="176.7" transform="rotate(-90 121.5 176.7)">C1</text>
<text x="124.1" y="177.5" transform="rotate(-90 124.1 177.5)">100nF</text>
<text x="126.6" y="176.7" transform="rotate(-90 126.6 176.7)">C2</text>
<text x="148.5" y="176.1">R8</text>
<text x="148.6" y="178.7">680R</text>
<text x="70.9" y="181.3">GND1</text>
<text x="130.4" y="185.4" transform="rotate(-90 130.4 185.4)">10uF/6.3V/0603</text>
<text x="46.2" y="190.1">GND</text>
<text x="84.3" y="190.1">GND</text>
<text x="114.8" y="190.1">GND GND GND</text>
<text x="125" y="190.1">GND</text>
<text x="145.3" y="190.1">GND</text>
</g>
<g font-size="1.8" fill="#a90000">
<text x="89.5" y="154.7">8</text>
<text x="102.2" y="154.7">1</text>
<text x="89.5" y="159.8">6</text>
<text x="89.5" y="157.2">7</text>
<text x="102.2" y="157.2">2</text>
<text x="102.2" y="159.8">3</text>
<text x="89.5" y="162.3">5</text>
<text x="102.2" y="162.3">4</text>
<text x="38.7" y="172.5">2</text>
<text x="38.7" y="169.9">3</text>
<text x="38.7" y="175">1</text>
</g>
<g font-size="1.4" fill="#006464">
<text x="61.9" y="31.2">1</text>
<text x="61.9" y="33.8">3</text>
<text x="66.4" y="31.2">2</text>
<text x="66.4" y="33.8">4</text>
<text x="145.7" y="31.2">1</text>
<text x="145.7" y="33.8">3</text>
<text x="150.2" y="31.2">2</text>
<text x="150.2" y="33.8">4</text>
<text x="239.7" y="31.2">1</text>
<text x="239.7" y="33.8">3</text>
<text x="244.2" y="31.2">2</text>
<text x="244.2" y="33.8">4</text>
<text x="61.9" y="36.3">5</text>
<text x="61.9" y="38.8">7</text>
<text x="61.9" y="41.4">9</text>
<text x="65.4" y="41.4">10</text>
<text x="66.4" y="36.3">6</text>
<text x="66.4" y="38.8">8</text>
<text x="145.7" y="36.3">5</text>
<text x="145.7" y="38.8">7</text>
<text x="145.7" y="41.4">9</text>
<text x="149.2" y="41.4">10</text>
<text x="150.2" y="36.3">6</text>
<text x="150.2" y="38.8">8</text>
<text x="239.7" y="36.3">5</text>
<text x="239.7" y="38.8">7</text>
<text x="239.7" y="41.4">9</text>
<text x="243.2" y="41.4">10</text>
<text x="244.2" y="36.3">6</text>
<text x="244.2" y="38.8">8</text>
<text x="61.9" y="43.9">11</text>
<text x="61.9" y="46.5">13</text>
<text x="65.4" y="43.9">12</text>
<text x="65.4" y="46.5">14</text>
<text x="145.7" y="43.9">11</text>
<text x="145.7" y="46.5">13</text>
<text x="149.2" y="43.9">12</text>
<text x="149.2" y="46.5">14</text>
<text x="239.7" y="43.9">11</text>
<text x="239.7" y="46.5">13</text>
<text x="243.2" y="43.9">12</text>
<text x="243.2" y="46.5">14</text>
<text x="61.9" y="49">15</text>
<text x="61.9" y="51.5">17</text>
<text x="65.4" y="49">16</text>
<text x="65.4" y="51.5">18</text>
<text x="145.7" y="49">15</text>
<text x="145.7" y="51.5">17</text>
<text x="149.2" y="49">16</text>
<text x="149.2" y="51.5">18</text>
<text x="239.7" y="49">15</text>
<text x="239.7" y="51.5">17</text>
<text x="243.2" y="49">16</text>
<text x="243.2" y="51.5">18</text>
<text x="61.9" y="54.1">19</text>
<text x="61.9" y="56.6">21</text>
<text x="61.9" y="59.2">23</text>
<text x="65.4" y="54.1">20</text>
<text x="65.4" y="56.6">22</text>
<text x="65.4" y="59.2">24</text>
<text x="145.7" y="54.1">19</text>
<text x="145.7" y="56.6">21</text>
<text x="145.7" y="59.2">23</text>
<text x="149.2" y="54.1">20</text>
<text x="149.2" y="56.6">22</text>
<text x="149.2" y="59.2">24</text>
<text x="239.7" y="54.1">19</text>
<text x="239.7" y="56.6">21</text>
<text x="239.7" y="59.2">23</text>
<text x="243.2" y="54.1">20</text>
<text x="243.2" y="56.6">22</text>
<text x="243.2" y="59.2">24</text>
<text x="61.9" y="61.7">25</text>
<text x="61.9" y="64.2">27</text>
<text x="65.4" y="61.7">26</text>
<text x="65.4" y="64.2">28</text>
<text x="145.7" y="61.7">25</text>
<text x="145.7" y="64.2">27</text>
<text x="149.2" y="61.7">26</text>
<text x="149.2" y="64.2">28</text>
<text x="239.7" y="61.7">25</text>
<text x="239.7" y="64.2">27</text>
<text x="243.2" y="61.7">26</text>
<text x="243.2" y="64.2">28</text>
<text x="61.9" y="66.8">29</text>
<text x="61.9" y="69.3">31</text>
<text x="61.9" y="71.9">33</text>
<text x="65.4" y="66.8">30</text>
<text x="65.4" y="69.3">32</text>
<text x="65.4" y="71.9">34</text>
<text x="145.7" y="66.8">29</text>
<text x="145.7" y="69.3">31</text>
<text x="145.7" y="71.9">33</text>
<text x="149.2" y="66.8">30</text>
<text x="149.2" y="69.3">32</text>
<text x="149.2" y="71.9">34</text>
<text x="239.7" y="66.8">29</text>
<text x="239.7" y="69.3">31</text>
<text x="239.7" y="71.9">33</text>
<text x="243.2" y="66.8">30</text>
<text x="243.2" y="69.3">32</text>
<text x="243.2" y="71.9">34</text>
<text x="61.9" y="74.4">35</text>
<text x="61.9" y="76.9">37</text>
<text x="65.4" y="74.4">36</text>
<text x="65.4" y="76.9">38</text>
<text x="145.7" y="74.4">35</text>
<text x="145.7" y="76.9">37</text>
<text x="149.2" y="74.4">36</text>
<text x="149.2" y="76.9">38</text>
<text x="239.7" y="74.4">35</text>
<text x="239.7" y="76.9">37</text>
<text x="243.2" y="74.4">36</text>
<text x="243.2" y="76.9">38</text>
<text x="61.9" y="79.5">39</text>
<text x="65.4" y="79.5">40</text>
<text x="145.7" y="79.5">39</text>
<text x="149.2" y="79.5">40</text>
<text x="239.7" y="79.5">39</text>
<text x="243.2" y="79.5">40</text>
<text x="123.3" y="129.3">A</text>
<text x="129.5" y="129.3">K</text>
<text x="92.5" y="155.7">Rs</text>
<text x="97.7" y="155.7">TxD</text>
<text x="92.5" y="160.8">CANL</text>
<text x="92.5" y="158.2">CANH GND</text>
<text x="97.4" y="160.8">VDD</text>
<text x="92.5" y="163.3">VREF</text>
<text x="97.5" y="163.3">RxD</text>
</g>
<g font-size="1.4" fill="#a90000">
<text x="92.1" y="116.6">3</text>
<text x="99.7" y="116.6">1</text>
<text x="96.3" y="121.3" transform="rotate(-90 96.3 121.3)">2</text>
<text x="123.2" y="131.3">2</text>
<text x="129.6" y="131.3">1</text>
<text x="60.7" y="167.6" transform="rotate(-90 60.7 167.6)">1</text>
<text x="60.7" y="163.8" transform="rotate(-90 60.7 163.8)">2</text>
</g>
</svg>
